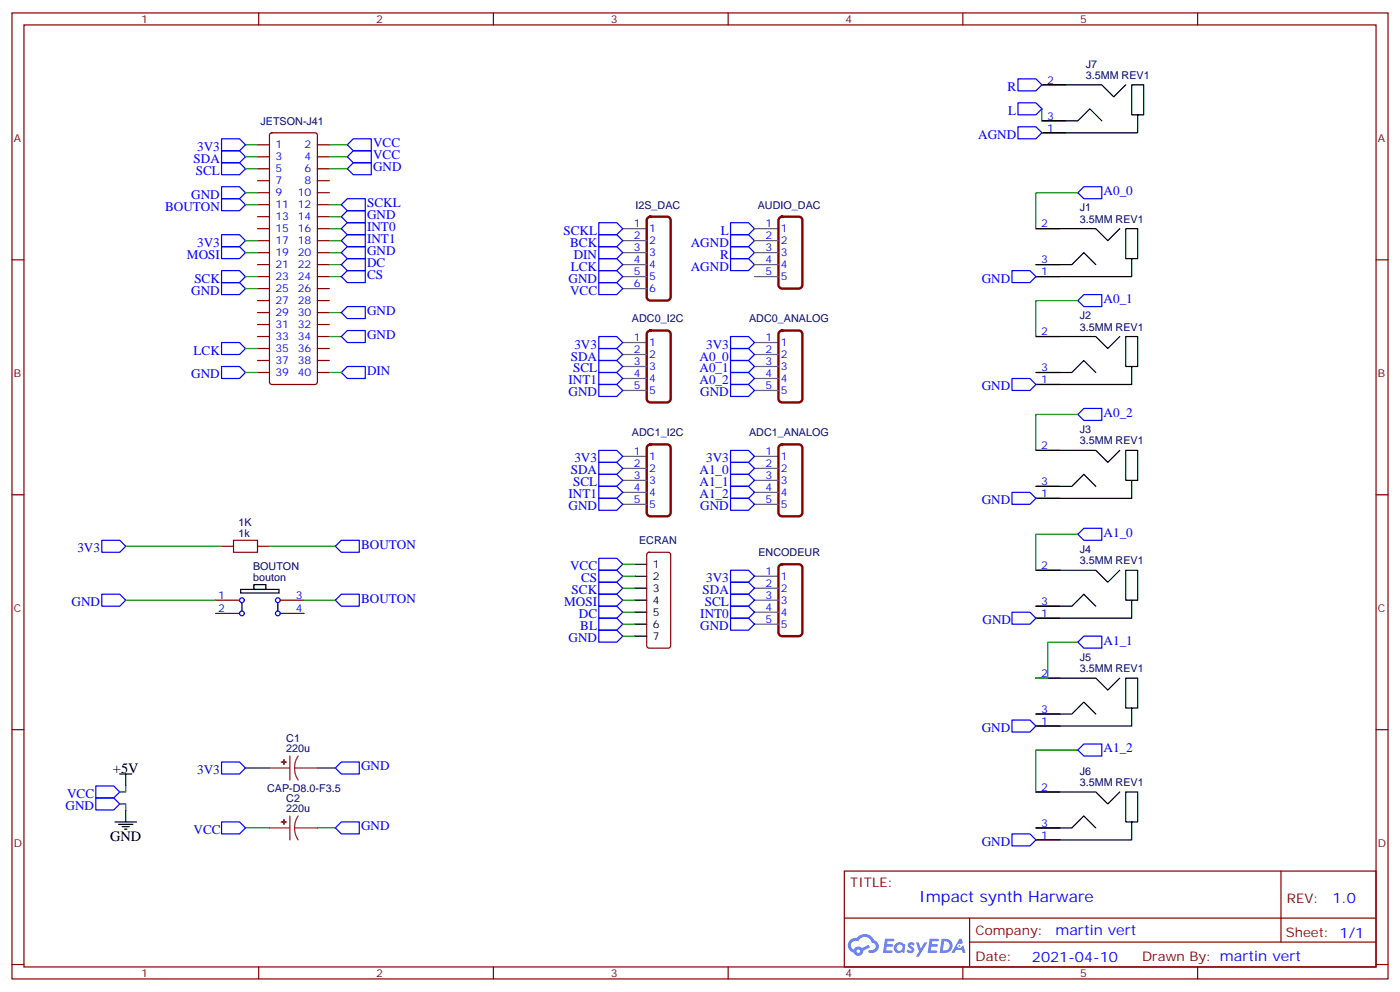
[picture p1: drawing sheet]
<svg xmlns="http://www.w3.org/2000/svg" width="412mm" height="292mm" viewBox="0 0 412 292" stroke-linecap="round" stroke-linejoin="round" font-family="sans-serif">
<g fill="none" stroke="#870000" stroke-width=".35">
<path d="M3.5 3.8h405.4v284.3h-405.4zM7.1 7.3h398.2v277.3h-398.2zM76.2 3.8v3.5M145.3 3.8v3.5M214.5 3.8v3.5M283.6 3.8v3.5M352.8 3.8v3.5M3.5 76.5h3.6M405.3 76.5h3.6M3.5 145.6h3.6M405.3 145.6h3.6M3.5 214.8h3.6"/>
<path d="M405.3 214.8h3.6M248.7 256.4h156.6v28.2h-156.6zM377.3 256.4v20.9M248.7 270.2h156.5M285.6 277.3h119.6M285.6 270.2v14.2M3.5 283.9h3.6M76.2 284.6v3.5M145.3 284.6v3.5M214.5 284.6v3.5M283.6 284.6v3.5M352.8 284.6v3.5"/>
<path d="M405.3 283.9h3.6"/>
</g>
<g fill="#5487ff">
<path d="M267.7 277.6a1.22 1.22 0 0 1 1.7 .2l-.4 .6a.47 .47 0 0 0-.3-.4 .47 .47 0 0 0-.5 .2l.1 .2a1.14 1.14 0 0 1 .8 1.8 1.14 1.14 0 0 1-1.9 0l-.2-.2 .5-.6 .7 .5a.29 .29 0 0 0 .3-.3 .29 .29 0 0 0-.2-.3 1.04 1.04 0 0 1-.6-1.7z"/>
<path d="M260.7 276.3h2.4l.3 .2-.2 .5-1.8 .1-.1 .8h1.5l.3 .4-.3 .4h-1.6l-.2 1.1h1.7l.2 .3-.2 .3-2.6 .1z"/>
<path d="M273.8 276.3h2.4l.3 .2-.1 .5-1.8 .1-.2 .8h1.6l.3 .4-.4 .4h-1.6l-.1 1.1h1.7l.2 .3-.2 .3-2.6 .1z"/>
<path d="M282.6 276.3h.7l.3 1.3-.6 .3a.69 .69 0 0 0-1 .3 .69 .69 0 0 0 .4 .9 .69 .69 0 0 0 .9-.6l.5-.2 .6 2.2h-.8l-.2-.9h-1.8l-.5 .9h-.8z"/>
<path d="M269.8 277.4h.8l.6 1.8 1.1-1.8h.9l-2.6 4.2h-.8l.9-1.5z"/>
<path d="M277.4 276.3l-.6 4.2h1.3a2.11 2.11 0 0 0 2.5-2.1 2.11 2.11 0 0 0-2.5-2.1zM278.1 277.1a1.39 1.39 0 0 1 1.7 1.4 1.39 1.39 0 0 1-1.8 1.3h-.3z"/>
<path d="M263.7 277.9a1.54 1.54 0 0 0-.1 2.2 1.54 1.54 0 0 0 2.2 .1l.6 .3 .3-2.3-.2-.3h-.4a1.49 1.49 0 0 0-2.4 0zM264 278.9a.94 .94 0 0 1 1.8 0 .94 .94 0 0 1-1.8 0z"/>
<path d="M250.4 276.7a2.18 2.18 0 0 0 1.1 3.7 1.44 1.44 0 0 0 1.6 .9 1.44 1.44 0 0 0 1.2-1.4l2-1.1-.5-.7-1.9 1a1.47 1.47 0 0 0-2.4 .4 1.39 1.39 0 0 1-.7-1.9 1.39 1.39 0 0 1 2-.5 2.12 2.12 0 0 1 2.2-1.3 2.12 2.12 0 0 1 1.9 1.7 1.14 1.14 0 0 1 1.1 1.4 1.14 1.14 0 0 1-1.7 .7 .43 .43 0 0 0-.5 .4 .43 .43 0 0 0 .4 .5 1.98 1.98 0 0 0 2.5-1.2 1.98 1.98 0 0 0-1.2-2.6 3.1 3.1 0 0 0-5.3-.6l-.9 .1zM252.3 280a.55 .55 0 0 1 1.1 0 .55 .55 0 0 1-1.1 0z"/>
<circle cx="282.6" cy="278.4" r=".26"/>
</g>
<g fill="none" stroke="#000" stroke-width=".35">
<path d="M306.9 35.6h10.6l3.5-3.6 3.6 3.6M306.9 25h17.7l3.5 3.5 3.5-3.5M335.1 33.8h1.8v-8.8h-3.5v8.8h1.7v5.3h-28.2M305.2 77.9h10.5l3.6-3.5 3.5 3.5M305.2 67.3h17.6l3.5 3.5 3.5-3.5M333.4 76.1h1.7v-8.8h-3.5v8.8h1.8v5.3h-28.2M305.2 99.1h17.6l3.5 3.5 3.5-3.5M305.2 109.6h10.5l3.6-3.5 3.5 3.5M333.4 107.9h1.7v-8.8h-3.5v8.8h1.8v5.3h-28.2M305.2 132.6h17.6l3.5 3.5 3.5-3.5M305.2 143.2h10.5l3.6-3.6 3.5 3.6M333.4 141.4h1.7v-8.8h-3.5v8.8h1.8v5.3h-28.2"/>
<path d="M70.9 173.5h11.3v1.1h-11.3zM71.3 177.4v2.4M74.8 172.1h3.5v1.4h-3.5zM81.8 177.4v2.4M187 176.7h3.5M187 173.1h3.5M187 169.6h3.5M187 166.1h3.5M305.2 178.4h10.5l3.6-3.5 3.5 3.5M305.2 167.9h17.6l3.5 3.5 3.5-3.5M333.4 176.7h1.7v-8.8h-3.5v8.8h1.8v5.3h-28.2M187 183.7h3.5"/>
<path d="M187 180.2h3.5M187 187.3h3.5M305.2 199.6h17.6l3.5 3.5 3.5-3.5M305.2 210.2h10.5l3.6-3.5 3.5 3.5M333.4 208.4h1.7v-8.8h-3.5v8.8h1.8v5.3h-28.2M35.3 227.8h3.5M37 227.8v3.6M37 238.4v3.5M305.2 233.1h17.6l3.5 3.5 3.5-3.5M33.9 241.9h6.3M34.9 242.6h4.3M36 243.3h2.1"/>
<path d="M36.7 244.1h.7M305.2 243.7h10.5l3.6-3.5 3.5 3.5M333.4 241.9h1.7v-8.8h-3.5v8.8h1.8v5.3h-28.2"/>
</g>
<g fill="none" stroke="#870000" stroke-width=".35">
<path d="M79.6 39.3l.5-.2h12.7l.5 .2 .2 .5v72.7l-.2 .5-.5 .2h-12.7l-.5-.3-.2-.4v-72.7zM306.9 39.1h7.1M306.9 25h7.1M306.9 35.6h7.1M75.8 42.6h3.6M75.8 46.1h3.6M75.8 49.7h3.6M75.8 53.2h3.6M75.8 56.7h3.6M93.5 42.6h3.5M93.5 46.1h3.5M93.5 49.7h3.5"/>
<path d="M93.5 53.2h3.5M93.5 56.7h3.5M75.8 60.3h3.6M75.8 63.8h3.6M75.8 67.3h3.6M75.8 70.8h3.6M75.8 74.4h3.6M75.8 77.9h3.6M93.5 60.3h3.5M93.5 63.8h3.5M93.5 67.3h3.5M93.5 70.8h3.5"/>
<path d="M93.5 74.4h3.5M93.5 77.9h3.5M305.2 67.3h7M305.2 77.9h7M75.8 81.4h3.6M75.8 84.9h3.6M75.8 88.5h3.6M75.8 92h3.6M75.8 95.5h3.6M75.8 99.1h3.6M93.5 81.4h3.5M93.5 84.9h3.5"/>
<path d="M93.5 88.5h3.5M93.5 92h3.5M93.5 95.5h3.5M93.5 99.1h3.5M305.2 81.4h7M305.2 99.1h7M75.8 102.6h3.6M75.8 106.1h3.6M75.8 109.6h3.6M93.5 102.6h3.5M93.5 106.1h3.5M93.5 109.6h3.5"/>
<path d="M305.2 109.6h7M305.2 113.2h7M305.2 132.6h7M305.2 146.7h7M305.2 143.2h7M63.5 176.7h7.1M65.3 160.8h3.5M75.8 160.8h3.6M82.5 176.7h7.1M190.7 162.8l.5-.2h5.6l.7 .4 .1 27.1-.3 .5-.5 .2h-5.6l-.5-.3-.2-.4v-26.8zM305.2 167.9h7M305.2 178.4h7"/>
<path d="M63.5 180.6h7.1M82.5 180.6h7.1M305.2 182h7M305.2 199.6h7M305.2 213.7h7M305.2 210.2h7M305.2 233.1h7M305.2 247.2h7M305.2 243.7h7"/>
</g>
<g fill="none" stroke="#00f" stroke-width=".35">
<path d="M299.9 37.3h5.3l1.7 1.8-1.7 1.8h-5.3zM299.9 30.3h5.3l1.7 1.7-1.7 1.8h-5.3zM299.9 23.2h5.3l1.7 1.8-1.7 1.7h-5.3zM65.3 40.9h5.3l1.7 1.7-1.7 1.8h-5.3zM65.3 44.4h5.3l1.7 1.7-1.7 1.8h-5.3zM65.3 47.9h5.3l1.7 1.8-1.7 1.7h-5.3zM65.3 55h5.3l1.7 1.7-1.7 1.8h-5.3zM65.3 58.5h5.3l1.7 1.8-1.7 1.7h-5.3zM102.3 46.1l1.8-1.7h5.3v3.5h-5.3zM102.3 49.7l1.8-1.8h5.3v3.5h-5.3zM102.3 42.6l1.8-1.7h5.3v3.5h-5.3zM317.5 56.7l1.8-1.7h5.3v3.5h-5.3z"/>
<path d="M65.3 72.6h5.3l1.7 1.8-1.7 1.7h-5.3zM65.3 69.1h5.3l1.7 1.7-1.7 1.8h-5.3zM65.3 79.7h5.3l1.7 1.7-1.7 1.8h-5.3zM100.5 70.8l1.8-1.7h5.3v3.5h-5.3zM100.5 67.3l1.8-1.8h5.3v3.6h-5.3zM100.5 63.8l1.8-1.8h5.3v3.5h-5.3zM100.5 60.3l1.8-1.8h5.3v3.5h-5.3zM100.5 77.9l1.8-1.8h5.3v3.6h-5.3zM102.3 72.6h5.3v3.5h-5.3l-1.8-1.7zM176.4 65.5h5.3l1.7 1.8-1.7 1.8h-5.3zM176.4 69.1h5.3l1.7 1.7-1.7 1.8h-5.3zM176.4 72.6h5.3l1.7 1.8-1.7 1.7h-5.3z"/>
<path d="M176.4 76.1h5.3l1.7 1.8-1.7 1.8h-5.3zM176.4 79.7h5.3l1.7 1.7-1.7 1.8h-5.3zM215.2 76.1h5.3l1.7 1.8-1.7 1.8h-5.3zM215.2 72.6h5.3l1.7 1.8-1.7 1.7h-5.3zM215.2 69.1h5.3l1.7 1.7-1.7 1.8h-5.3zM215.2 65.5h5.3l1.7 1.8-1.7 1.8h-5.3zM298.1 79.7h5.3l1.8 1.7-1.8 1.8h-5.3zM65.3 83.2h5.3l1.7 1.7-1.7 1.8h-5.3zM100.5 81.4l1.8-1.7h5.3v3.5h-5.3zM100.5 99.1l1.8-1.8h5.3v3.5h-5.3zM100.5 92l1.8-1.8h5.3v3.6h-5.3zM176.4 99.1h5.3l1.7 1.7-1.7 1.8h-5.3z"/>
<path d="M176.4 83.2h5.3l1.7 1.7-1.7 1.8h-5.3zM215.2 99.1h5.3l1.7 1.7-1.7 1.8h-5.3zM317.5 88.5l1.8-1.8h5.3v3.5h-5.3zM65.3 107.9h5.3l1.7 1.7-1.7 1.8h-5.3zM65.3 100.8h5.3l1.7 1.8-1.7 1.8h-5.3zM100.5 109.6l1.8-1.7h5.3v3.5h-5.3zM176.4 102.6h5.3l1.7 1.8-1.7 1.7h-5.3zM176.4 106.1h5.3l1.7 1.8-1.7 1.7h-5.3zM176.4 109.6h5.3l1.7 1.8-1.7 1.8h-5.3zM176.4 113.2h5.3l1.7 1.7-1.7 1.8h-5.3zM215.2 102.6h5.3l1.7 1.8-1.7 1.7h-5.3zM215.2 106.1h5.3l1.7 1.8-1.7 1.7h-5.3z"/>
<path d="M215.2 109.6h5.3l1.7 1.8-1.7 1.8h-5.3zM215.2 113.2h5.3l1.7 1.7-1.7 1.8h-5.3zM298.1 111.4h5.3l1.8 1.8-1.8 1.7h-5.3zM176.4 136.1h5.3l1.7 1.8-1.7 1.7h-5.3zM176.4 139.6h5.3l1.7 1.8-1.7 1.8h-5.3zM176.4 132.6h5.3l1.7 1.7-1.7 1.8h-5.3zM215.2 139.6h5.3l1.7 1.8-1.7 1.8h-5.3zM215.2 136.1h5.3l1.7 1.8-1.7 1.7h-5.3zM215.2 132.6h5.3l1.7 1.7-1.7 1.8h-5.3zM317.5 122l1.8-1.8h5.3v3.6h-5.3zM30 159h5.3l1.7 1.8-1.7 1.8h-5.3zM176.4 143.2h5.3l1.7 1.7-1.7 1.8h-5.3z"/>
<path d="M176.4 146.7h5.3l1.7 1.7-1.7 1.8h-5.3zM215.2 146.7h5.3l1.7 1.7-1.7 1.8h-5.3zM215.2 143.2h5.3l1.7 1.7-1.7 1.8h-5.3zM298.1 144.9h5.3l1.8 1.8-1.8 1.7h-5.3zM317.5 157.3l1.8-1.8h5.3v3.5h-5.3zM30 174.9h5.3l1.7 1.8-1.7 1.7h-5.3zM98.8 160.8l1.7-1.8h5.3v3.6h-5.3zM98.8 176.7l1.7-1.8h5.3v3.5h-5.3zM176.4 167.9h5.3l1.7 1.7-1.7 1.8h-5.3zM176.4 171.4h5.3l1.7 1.7-1.7 1.8h-5.3zM176.4 174.9h5.3l1.7 1.8-1.7 1.7h-5.3zM176.4 178.4h5.3l1.7 1.8-1.7 1.8h-5.3z"/>
<path d="M176.4 164.3h5.3l1.7 1.8-1.7 1.8h-5.3zM215.2 171.4h5.3l1.7 1.7-1.7 1.8h-5.3zM215.2 174.9h5.3l1.7 1.8-1.7 1.7h-5.3zM215.2 178.4h5.3l1.7 1.8-1.7 1.8h-5.3zM215.2 167.9h5.3l1.7 1.7-1.7 1.8h-5.3zM176.4 182h5.3l1.7 1.7-1.7 1.8h-5.3zM176.4 185.5h5.3l1.7 1.8-1.7 1.7h-5.3zM215.2 182h5.3l1.7 1.7-1.7 1.8h-5.3zM298.1 180.2h5.3l1.8 1.8-1.8 1.7h-5.3zM317.5 189l1.8-1.7h5.3v3.5h-5.3zM298.1 211.9h5.3l1.8 1.8-1.8 1.8h-5.3zM28.2 234.9h5.3l1.8 1.7-1.8 1.8h-5.3z"/>
<path d="M28.2 231.4h5.3l1.8 1.7-1.8 1.8h-5.3zM65.3 224.3h5.3l1.7 1.8-1.7 1.7h-5.3zM98.8 226.1l1.7-1.8h5.3v3.5h-5.3zM317.5 220.8l1.8-1.8h5.3v3.5h-5.3zM65.3 241.9h5.3l1.7 1.8-1.7 1.8h-5.3zM98.8 243.7l1.7-1.8h5.3v3.6h-5.3zM298.1 245.5h5.3l1.8 1.7-1.8 1.8h-5.3z"/>
<circle cx="71.3" cy="176.7" r=".71"/>
<circle cx="81.8" cy="176.7" r=".71"/>
<circle cx="71.3" cy="180.6" r=".71"/>
<circle cx="81.8" cy="180.6" r=".71"/>
</g>
<g fill="none" stroke="#008700" stroke-width=".35">
<path d="M306.9 32v3.6M72.3 46.1h3.5M72.3 49.7h3.5M72.3 42.6h3.5M72.3 56.7h3.5M97 46.1h5.3M97 49.7h5.3M97 42.6h5.3M317.5 56.7h-12.3v10.6M72.3 70.8h3.5M72.3 60.3h3.5M72.3 74.4h3.5"/>
<path d="M97 70.8h3.5M97 67.3h3.5M97 63.8h3.5M97 60.3h3.5M97 77.9h3.5M97 74.4h3.5M72.3 81.4h3.5M72.3 84.9h3.5M97 81.4h3.5M97 99.1h3.5M97 92h3.5M317.5 88.5h-12.3v10.6"/>
<path d="M72.3 109.6h3.5M72.3 102.6h3.5M97 109.6h3.5M317.5 122h-12.3v10.6M317.5 157.3h-12.3v10.6M37 160.8h28.3M37 176.7h26.5M79.4 160.8h19.4M89.6 176.7h9.2M183.4 176.7h3.6M183.4 173.1h3.6M183.4 169.6h3.6"/>
<path d="M183.4 166.1h3.6M183.4 183.7h3.6M183.4 180.2h3.6M183.4 187.3h3.6M317.5 189h-8.8v10.6h-3.5M35.3 236.6h1.7v1.8M37 231.4v1.7h-1.7M72.3 226.1h7.1M93.5 226.1h5.3M317.5 220.8h-12.3v12.3M72.3 243.7h7.1M93.5 243.7h5.3"/>
</g>
<g fill="none" stroke="#666" stroke-width=".35">
<path d="M183.4 67.3h7.1M183.4 70.8h7.1M183.4 74.4h7.1M183.4 77.9h7.1M222.2 67.3h7.1M222.2 70.8h7.1M222.2 74.4h7.1M222.2 77.9h7.1M183.4 81.4h7.1M183.4 84.9h7.1M222.2 81.4h7.1M183.4 100.8h7.1"/>
<path d="M183.4 104.4h7.1M183.4 107.9h7.1M183.4 111.4h7.1M183.4 114.9h7.1M222.2 100.8h7.1M222.2 104.4h7.1M222.2 107.9h7.1M222.2 111.4h7.1M222.2 114.9h7.1M183.4 134.3h7.1M183.4 137.9h7.1M222.2 134.3h7.1"/>
<path d="M222.2 137.9h7.1M183.4 141.4h7.1M183.4 144.9h7.1M183.4 148.4h7.1M222.2 141.4h7.1M222.2 144.9h7.1M222.2 148.4h7.1M222.2 169.6h7.1M222.2 173.1h7.1M222.2 176.7h7.1M222.2 180.2h7.1M222.2 183.7h7.1"/>
</g>
<path d="M190.7 64.2l.9-.4h4.9l.6 .2 .4 .5 .1 22.9-.3 .6-.5 .4-5.2 .1-.7-.3-.3-.5-.1-22.9zM229.5 64.2l.9-.4h4.9l.6 .2 .4 .5 .1 19.4-.3 .6-.5 .4h-5.2l-.7-.2-.3-.5-.1-19.4zM190.7 97.7l.9-.4h4.9l.6 .2 .4 .5 .1 19.4-.3 .6-.5 .4-5.2 .1-.7-.3-.3-.5-.1-19.3zM229.5 97.7l.9-.4h4.9l.6 .2 .4 .5 .1 19.4-.3 .6-.5 .4-5.2 .1-.7-.3-.3-.5-.1-19.3zM190.7 131.2l.9-.4h4.9l.6 .2 .4 .5 .1 19.4-.3 .6-.5 .4-5.2 .1-.7-.3-.3-.5-.1-19.3zM229.5 131.2l.9-.4h4.9l.6 .2 .4 .5 .1 19.4-.3 .6-.5 .4-5.2 .1-.7-.3-.3-.5-.1-19.3zM229.5 166.5l.9-.4h4.9l.6 .2 .4 .5 .1 19.4-.3 .6-.5 .4-5.2 .1-.7-.3-.3-.5-.1-19.4z" fill="none" stroke="#870000" stroke-width=".71"/>
<path d="M68.8 159h7v3.6h-7z" fill="none" stroke="#a10000" stroke-width=".35"/>
<path d="M79.4 226.1h6M85.4 222.5v7.1M86.8 226.1l.2 1.8 .8 1.7M86.8 226.1h6.7M87.8 222.5l-.8 1.7-.2 1.9M79.4 243.7h6M85.4 240.2v7M86.8 243.7l.2 1.9 .8 1.6M86.8 243.7h6.7M87.8 240.2l-.8 1.6-.2 1.9" fill="none" stroke="#8c2424" stroke-width=".35"/>
<g fill="#8c2424" stroke="#8c2424" stroke-width=".35">
<path d="M83.6 223.6v1.4z"/>
<path d="M82.9 224.3h1.4z"/>
<path d="M83.6 241.2v1.4z"/>
<path d="M82.9 241.9l1.4 .1z"/>
</g>
<text font-size="4.6" fill="#00f" x="270.8" y="265.4">Impact synth Harware</text>
<g font-size="4.2">
<text x="33.3" y="227.5">+5V</text>
<text x="32.5" y="247.6">GND</text>
</g>
<g font-size="4.2" fill="#00f">
<text x="392.5" y="265.7">1.0</text>
<text x="310.9" y="275.2">martin vert</text>
<text x="304" y="283">2021-04-10</text>
</g>
<g font-size="3.9" fill="#00f">
<text x="296.8" y="26.7">R</text>
<text x="297" y="33.8">L</text>
<text x="288.2" y="40.9">AGND</text>
<text x="57" y="47.9">SDA</text>
<text x="58.1" y="44.4">3V3</text>
<text x="109.9" y="46.8">VCC</text>
<text x="109.9" y="43.3">VCC</text>
<text x="57.7" y="51.4">SCL</text>
<text x="109.9" y="50.4">GND</text>
<text x="56.4" y="58.5">GND</text>
<text x="325.1" y="57.4">A0_0</text>
<text x="48.6" y="62">BOUTON</text>
<text x="108.1" y="64.5">GND</text>
<text x="108.1" y="61">SCKL</text>
<text x="108.1" y="71.5">INT1</text>
<text x="108.1" y="68">INT0</text>
<text x="166" y="69.1">SCKL</text>
<text x="212.3" y="69.1">L</text>
<text x="55.1" y="76.1">MOSI</text>
<text x="58.1" y="72.6">3V3</text>
<text x="108.1" y="75.1">GND</text>
<text x="167.9" y="72.6">BCK</text>
<text x="169" y="76.1">DIN</text>
<text x="203.5" y="72.6">AGND</text>
<text x="212.1" y="76.1">R</text>
<text x="57.2" y="83.2">SCK</text>
<text x="108.1" y="82.1">CS</text>
<text x="108.1" y="78.6">DC</text>
<text x="167.5" y="83.2">GND</text>
<text x="168.1" y="79.7">LCK</text>
<text x="203.5" y="79.7">AGND</text>
<text x="289.2" y="83.2">GND</text>
<text x="56.4" y="86.7">GND</text>
<text x="167.9" y="86.7">VCC</text>
<text x="325.1" y="89.2">A0_1</text>
<text x="108.1" y="92.7">GND</text>
<text x="108.1" y="99.8">GND</text>
<text x="57" y="104.4">LCK</text>
<text x="168.1" y="106.1">SDA</text>
<text x="169.2" y="102.6">3V3</text>
<text x="206.1" y="106.1">A0_0</text>
<text x="208" y="102.6">3V3</text>
<text x="56.4" y="111.4">GND</text>
<text x="108.1" y="110.3">DIN</text>
<text x="167.5" y="113.2">INT1</text>
<text x="168.8" y="109.6">SCL</text>
<text x="206.1" y="109.6">A0_1</text>
<text x="206.1" y="113.2">A0_2</text>
<text x="167.5" y="116.7">GND</text>
<text x="206.3" y="116.7">GND</text>
<text x="289.2" y="114.9">GND</text>
<text x="325.1" y="122.7">A0_2</text>
<text x="169.2" y="136.1">3V3</text>
<text x="208" y="136.1">3V3</text>
<text x="168.1" y="139.6">SDA</text>
<text x="168.8" y="143.2">SCL</text>
<text x="206.1" y="143.2">A1_1</text>
<text x="206.1" y="139.6">A1_0</text>
<text x="167.5" y="146.7">INT1</text>
<text x="206.1" y="146.7">A1_2</text>
<text x="289.2" y="148.4">GND</text>
<text x="167.5" y="150.2">GND</text>
<text x="206.3" y="150.2">GND</text>
<text x="106.4" y="161.6">BOUTON</text>
<text x="325.1" y="158">A1_0</text>
<text x="22.8" y="162.6">3V3</text>
<text x="167.9" y="167.9">VCC</text>
<text x="171.2" y="171.4">CS</text>
<text x="208" y="171.4">3V3</text>
<text x="21.1" y="178.4">GND</text>
<text x="106.4" y="177.4">BOUTON</text>
<text x="166.2" y="178.4">MOSI</text>
<text x="168.4" y="174.9">SCK</text>
<text x="206.9" y="174.9">SDA</text>
<text x="207.6" y="178.4">SCL</text>
<text x="170.5" y="182">DC</text>
<text x="170.9" y="185.5">BL</text>
<text x="206.3" y="182">INT0</text>
<text x="206.3" y="185.5">GND</text>
<text x="289.4" y="183.7">GND</text>
<text x="167.5" y="189">GND</text>
<text x="325.1" y="189.7">A1_1</text>
<text x="289.2" y="215.5">GND</text>
<text x="325.1" y="221.5">A1_2</text>
<text x="58.1" y="227.8">3V3</text>
<text x="106.4" y="226.8">GND</text>
<text x="19.3" y="238.4">GND</text>
<text x="19.8" y="234.9">VCC</text>
<text x="57" y="245.5">VCC</text>
<text x="106.4" y="244.4">GND</text>
<text x="289.2" y="249">GND</text>
</g>
<g font-size="3.9" fill="#800">
<text x="250.5" y="261">TITLE:</text>
<text x="379.1" y="265.7">REV:</text>
<text x="287.4" y="275.2">Company:</text>
<text x="378.7" y="275.8">Sheet: 1/1</text>
<text x="287.4" y="282.9">Date:</text>
<text x="336.4" y="282.9">Drawn By: martin vert</text>
</g>
<g font-size="3.2" fill="#800">
<text x="41.6" y="6.8">1</text>
<text x="110.8" y="6.8">2</text>
<text x="179.9" y="6.8">3</text>
<text x="249.1" y="6.8">4</text>
<text x="318.2" y="6.8">5</text>
<text x="4.1" y="41.9">A</text>
<text x="405.9" y="41.9">A</text>
<text x="4.1" y="111.1">B</text>
<text x="405.9" y="111.1">B</text>
<text x="4.1" y="180.2">C</text>
<text x="405.9" y="180.2">C</text>
<text x="4.1" y="249.3">D</text>
<text x="405.9" y="249.3">D</text>
<text x="41.6" y="287.6">1</text>
<text x="110.8" y="287.6">2</text>
<text x="179.9" y="287.6">3</text>
<text x="249.1" y="287.6">4</text>
<text x="318.2" y="287.6">5</text>
</g>
<g font-size="3.2" fill="#000080">
<text x="319.8" y="23.2">3.5MM REV1</text>
<text x="319.8" y="19.9">J7</text>
<text x="76.7" y="36.7">JETSON-J41</text>
<text x="187.2" y="61.4">I2S_DAC</text>
<text x="223.2" y="61.4">AUDIO_DAC</text>
<text x="318.1" y="65.5">3.5MM REV1</text>
<text x="318.1" y="62.3">J1</text>
<text x="186.2" y="94.9">ADC0_I2C</text>
<text x="220.7" y="94.9">ADC0_ANALOG</text>
<text x="318.1" y="94">J2</text>
<text x="318.1" y="97.3">3.5MM REV1</text>
<text x="186.2" y="128.4">ADC1_I2C</text>
<text x="220.7" y="128.4">ADC1_ANALOG</text>
<text x="318.1" y="130.8">3.5MM REV1</text>
<text x="318.1" y="127.5">J3</text>
<text x="70.2" y="154.7">1K</text>
<text x="70.2" y="158">1k</text>
<text x="188.3" y="160.3">ECRAN</text>
<text x="74.5" y="167.8">BOUTON</text>
<text x="223.4" y="163.8">ENCODEUR</text>
<text x="318.1" y="166.1">3.5MM REV1</text>
<text x="318.1" y="162.8">J4</text>
<text x="74.5" y="171">bouton</text>
<text x="318.1" y="197.8">3.5MM REV1</text>
<text x="318.1" y="194.5">J5</text>
<text x="84.3" y="221.5">220u</text>
<text x="84.3" y="218.3">C1</text>
<text x="78.7" y="233.1">CAP-D8.0-F3.5</text>
<text x="318.1" y="231.4">3.5MM REV1</text>
<text x="318.1" y="228.1">J6</text>
<text x="84.3" y="239.1">220u</text>
<text x="84.3" y="235.9">C2</text>
</g>
<g font-size="3.2" fill="#00f">
<text x="308.4" y="24.6">2</text>
<text x="308.4" y="35.2">3</text>
<text x="308.4" y="38.7">1</text>
<text x="81.1" y="43.7">1</text>
<text x="81.1" y="47.2">3</text>
<text x="89.7" y="43.7">2</text>
<text x="89.7" y="47.2">4</text>
<text x="81.1" y="50.7">5</text>
<text x="89.7" y="50.7">6</text>
<text x="81.1" y="54.3">7</text>
<text x="81.1" y="57.8">9</text>
<text x="87.7" y="57.8">10</text>
<text x="89.7" y="54.3">8</text>
<text x="81.1" y="61.3">11</text>
<text x="81.1" y="64.8">13</text>
<text x="87.7" y="61.3">12</text>
<text x="87.7" y="64.8">14</text>
<text x="81.1" y="68.4">15</text>
<text x="81.1" y="71.9">17</text>
<text x="87.7" y="68.4">16</text>
<text x="87.7" y="71.9">18</text>
<text x="186.7" y="67">1</text>
<text x="186.7" y="70.5">2</text>
<text x="191.2" y="68.4">1</text>
<text x="191.2" y="71.9">2</text>
<text x="225.5" y="67">1</text>
<text x="225.5" y="70.5">2</text>
<text x="230" y="68.4">1</text>
<text x="230" y="71.9">2</text>
<text x="306.7" y="67">2</text>
<text x="81.1" y="75.4">19</text>
<text x="87.7" y="75.4">20</text>
<text x="186.7" y="74">3</text>
<text x="186.7" y="77.5">4</text>
<text x="191.2" y="75.4">3</text>
<text x="225.5" y="74">3</text>
<text x="225.5" y="77.5">4</text>
<text x="230" y="75.4">3</text>
<text x="306.7" y="77.5">3</text>
<text x="81.1" y="79">21</text>
<text x="81.1" y="82.5">23</text>
<text x="87.7" y="79">22</text>
<text x="87.7" y="82.5">24</text>
<text x="186.7" y="81.1">5</text>
<text x="191.2" y="79">4</text>
<text x="191.2" y="82.5">5</text>
<text x="225.5" y="81.1">5</text>
<text x="230" y="79">4</text>
<text x="230" y="82.5">5</text>
<text x="306.7" y="81.1">1</text>
<text x="81.1" y="86">25</text>
<text x="81.1" y="89.5">27</text>
<text x="87.7" y="86">26</text>
<text x="87.7" y="89.5">28</text>
<text x="186.7" y="84.6">6</text>
<text x="191.2" y="86">6</text>
<text x="81.1" y="93.1">29</text>
<text x="87.7" y="93.1">30</text>
<text x="81.1" y="96.6">31</text>
<text x="81.1" y="100.1">33</text>
<text x="87.7" y="96.6">32</text>
<text x="87.7" y="100.1">34</text>
<text x="186.7" y="100.5">1</text>
<text x="191.2" y="101.9">1</text>
<text x="225.5" y="100.5">1</text>
<text x="230" y="101.9">1</text>
<text x="306.7" y="98.7">2</text>
<text x="81.1" y="103.6">35</text>
<text x="81.1" y="107.2">37</text>
<text x="87.7" y="103.6">36</text>
<text x="87.7" y="107.2">38</text>
<text x="186.7" y="104">2</text>
<text x="186.7" y="107.5">3</text>
<text x="191.2" y="105.4">2</text>
<text x="225.5" y="104">2</text>
<text x="225.5" y="107.5">3</text>
<text x="230" y="105.4">2</text>
<text x="81.1" y="110.7">39</text>
<text x="87.7" y="110.7">40</text>
<text x="186.7" y="111.1">4</text>
<text x="191.2" y="108.9">3</text>
<text x="191.2" y="112.5">4</text>
<text x="225.5" y="111.1">4</text>
<text x="230" y="108.9">3</text>
<text x="230" y="112.5">4</text>
<text x="306.7" y="112.8">1</text>
<text x="306.7" y="109.3">3</text>
<text x="186.7" y="114.6">5</text>
<text x="191.2" y="116">5</text>
<text x="225.5" y="114.6">5</text>
<text x="230" y="116">5</text>
<text x="186.7" y="134">1</text>
<text x="186.7" y="137.5">2</text>
<text x="191.2" y="135.4">1</text>
<text x="225.5" y="134">1</text>
<text x="225.5" y="137.5">2</text>
<text x="230" y="135.4">1</text>
<text x="306.7" y="132.2">2</text>
<text x="186.7" y="141">3</text>
<text x="191.2" y="138.9">2</text>
<text x="191.2" y="142.5">3</text>
<text x="225.5" y="141">3</text>
<text x="230" y="138.9">2</text>
<text x="230" y="142.5">3</text>
<text x="306.7" y="142.8">3</text>
<text x="186.7" y="144.6">4</text>
<text x="186.7" y="148.1">5</text>
<text x="191.2" y="146">4</text>
<text x="191.2" y="149.5">5</text>
<text x="225.5" y="144.6">4</text>
<text x="225.5" y="148.1">5</text>
<text x="230" y="146">4</text>
<text x="230" y="149.5">5</text>
<text x="306.7" y="146.3">1</text>
<text x="306.7" y="167.5">2</text>
<text x="225.5" y="169.3">1</text>
<text x="225.5" y="172.8">2</text>
<text x="230" y="170.7">1</text>
<text x="64.3" y="176.3">1</text>
<text x="87.1" y="176.3">3</text>
<text x="225.5" y="176.3">3</text>
<text x="225.5" y="179.8">4</text>
<text x="230" y="174.2">2</text>
<text x="230" y="177.7">3</text>
<text x="306.7" y="178.1">3</text>
<text x="64.3" y="180.2">2</text>
<text x="87.1" y="180.2">4</text>
<text x="225.5" y="183.4">5</text>
<text x="230" y="181.3">4</text>
<text x="230" y="184.8">5</text>
<text x="306.7" y="181.6">1</text>
<text x="306.7" y="199.2">2</text>
<text x="306.7" y="209.8">3</text>
<text x="306.7" y="213.4">1</text>
<text x="306.7" y="232.8">2</text>
<text x="306.7" y="243.3">3</text>
<text x="306.7" y="246.9">1</text>
</g>
<g font-size="3.2">
<text x="192.3" y="167.1">1</text>
<text x="192.3" y="170.7">2</text>
<text x="192.3" y="177.7">4</text>
<text x="192.3" y="174.2">3</text>
<text x="192.3" y="184.8">6</text>
<text x="192.3" y="181.3">5</text>
<text x="192.3" y="188.3">7</text>
</g>
</svg>
